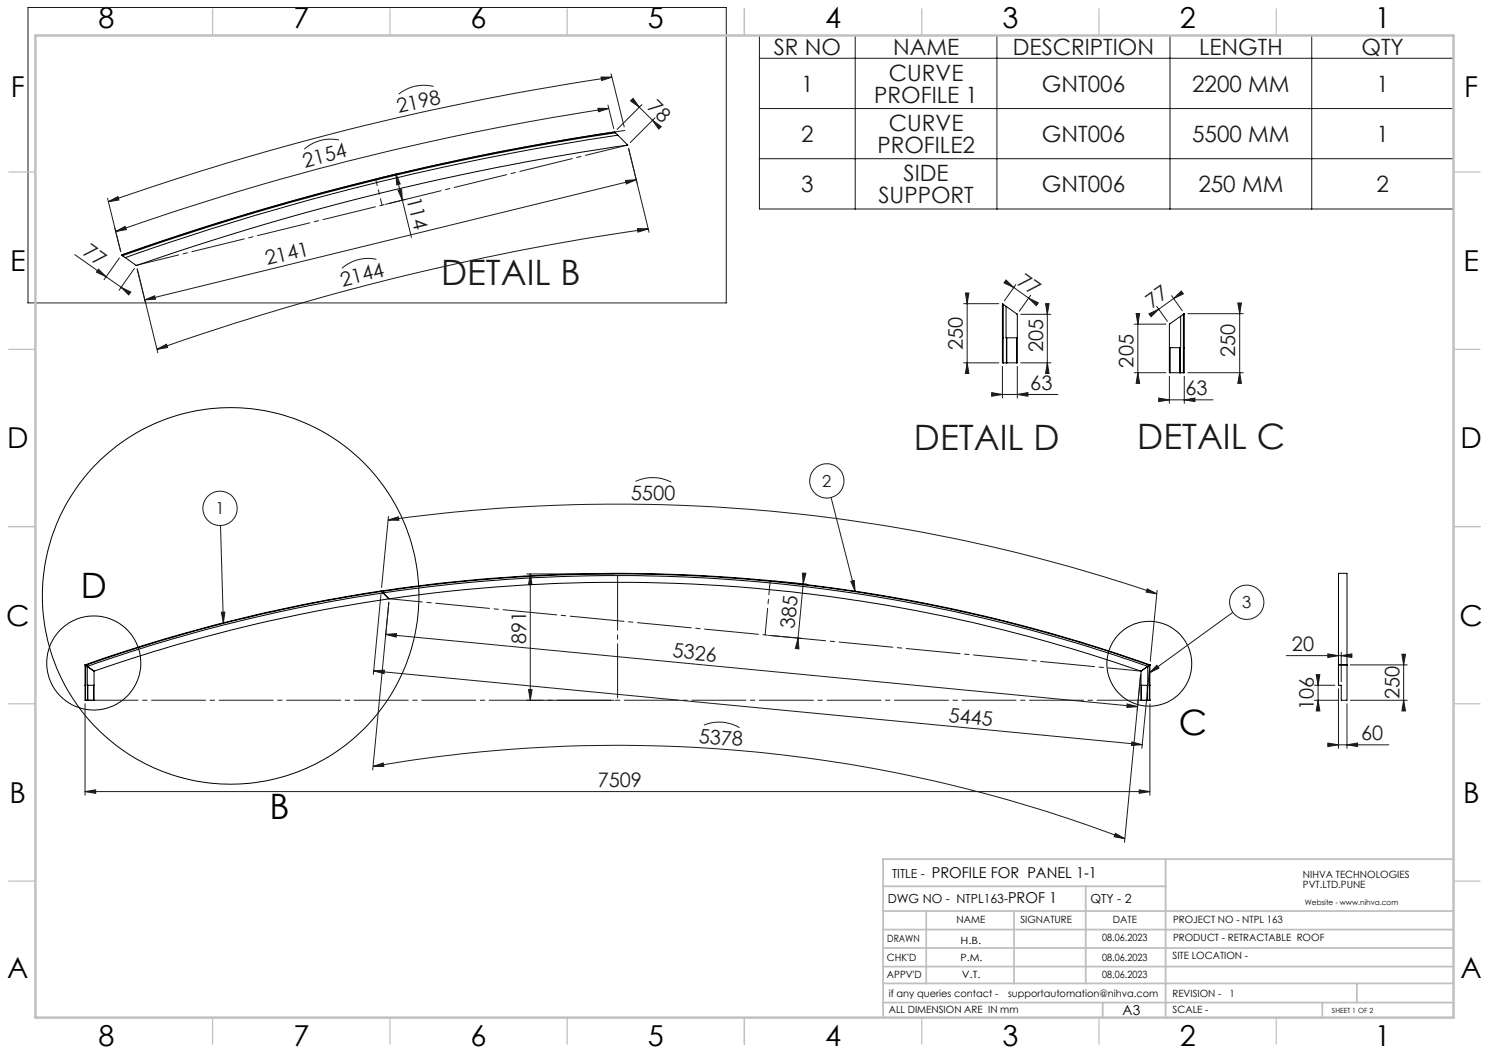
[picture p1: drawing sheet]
<svg xmlns="http://www.w3.org/2000/svg" width="420mm" height="297mm" viewBox="0 0 420 297" stroke-linecap="round" stroke-linejoin="round" font-family="sans-serif">
<g fill="none" stroke="#000" stroke-width=".28">
<circle cx="65.1" cy="168.1" r="53.1"/>
<circle cx="26.4" cy="187" r="13.3"/>
<circle cx="324.2" cy="187.2" r="12"/>
</g>
<g fill="none" stroke="#191924" stroke-width=".28">
<path d="M7.9 2.1h197v83.3h-197zM214.2 10h195.8v48.9h-195.8zM214.2 16.4h195.8M241.2 10v48.9M281.2 10v48.9M330 10v48.9M370 10v48.9M95.6 39.5a11.4 11.4 0 0 0-9.8 2.5M122.3 24.4a11.3 11.3 0 0 0-9.9 2.2M168.7 30.5l3 .1-2.9 .9zM169.5 21.7l3.1 .1-2.9 .9zM171.5 29.6l1.6 6.7"/>
<path d="M171.7 30.6a760.9 760.9 0 0 0-139.1 34.7M172.4 20.8l3.7 15M172.6 21.8a764.2 764.2 0 0 0-142 35.1M176.3 36.8a748.4 748.4 0 0 0-142 35.1M177.9 28.5l.7-.7 1.7 2.4zM178.2 28.1l8 8M181 29.5l-6.9 7M184 33.9l2.5 1.8-.7 .7zM184.7 33.2l-6.9 7M214.2 30.6h195.8M30.3 55.9l3.7 15-1.6-6.6M30.6 56.9l2.6-1.4 .3 .9z"/>
<path d="M111.7 49.1l4.4 17.9M111.7 49.1l1.2 2.8-1 .2zM112.3 53.7l1-.3 .2 3.1zM112.6 48.9l-5.7 1.4M114.5 56.2l-5.8 1.4M176.4 50.9l3.1-.2-2.8 1.2zM177.3 41.9l5.8 23.6M179.5 50.7l-138.7 33.9M214.2 44.8h195.8M21.1 71.8l15.5 11M27.8 75.9l2.2 2.2-2.8-1.3zM32.6 65.3l2.7-1.5 .3 1z"/>
<path d="M33.7 72.7l-4.3 6.2M37.9 75.7l-4.3 6.2M38.7 75.8l5.8 23.7M106.2 73.1a11.5 11.5 0 0 0-9.8 2.6M179.8 64.5l3.1 .1-2.9 .9zM182.9 64.6a720.7 720.7 0 0 0-138.6 33.9M283.5 79.4l2.5 1.7M283.8 79l2.2 2.1-2.8-1.3zM34.1 81l2.8 1.4-.6 .8zM40.8 84.6l2.8-1.2 .3 1zM44.3 98.5l2.7-1.4 .3 .9zM271.8 85.7h9.9"/>
<path d="M272.3 82.7h1l-.5 3zM272.8 82.7v22.6M286 81.1l4.2 3M286.5 80.3l-3.2 4.5M287.9 88.6h8.5M290.2 84.1l2.7 1.3-.6 .8zM290.2 84.1l2.4 1.7M290.7 83.3l-3.2 4.5M294.9 85.7h1l-.5 2.9zM295.4 85.7v19.6M319.9 91.4h9M320.5 88.4h1l-.5 3z"/>
<path d="M321 88.4v19.7M324.1 88.5l2.7-1.3-2.1 2.1zM326.2 86.4l3.1 4.2M326.8 87.2l-2.4 1.7M330.5 83.4l3 4.3M331 84.2l2.2-2.1 .6 .8zM331 84.2l-4.2 3M333.5 82.5l-2.5 1.7M335.1 88.5h15.6M349.1 85.5h1.1l-.5 3zM349.7 85.5v22.6M271.8 102.3h9.9"/>
<path d="M272.8 102.3l.5 3h-1zM279.7 110.7l3.1 .6-3.1 .5zM279.7 111.3h18.7M282.8 103.3v9M286.9 111.3l3-.6v1.1zM286.9 103.3v9M287.9 102.3h8.5M295.4 102.3l.5 3h-1zM319.9 105.1h9M321 105.1l.5 3h-1zM326.8 112.3l3 .5-3 .5zM326.8 112.8h15.4"/>
<path d="M329.8 106.1v7.7M334 112.8l3-.5v1zM334 106.1v7.7M335.1 105.1h15.6M349.7 105.1l.5 3h-1.1zM179.2 135.8a11.5 11.5 0 0 1 10.1 .2M62.2 148.2l.8 27.5M109.5 146.7l2.9-.9 .1 1zM109.5 146.7a468.8 468.8 0 0 1 216.8 20.8M109.6 145.7l-2 20M234.4 140.3l6.8 26.5M62.4 172.7l1-.1-.4 3.1z"/>
<path d="M107.5 167.7l-2.2 22.5M108.7 179.9l1-10-4.6 47.3M108.8 178.9l3-.2v1zM108.8 178.9l212.1 20.4M148.6 161.9h24.6M149.6 161.9v35.6M149.6 161.9l.5 3h-1zM216.8 179.2l9.3 .9M218.2 163.9l9.3 .8M225.1 180l.3 3-1.1-.1zM225.1 180l-.2 2.9M226.3 161.6l1 .1-.7 3z"/>
<path d="M226.8 161.7l-1.7 18.3M240 164l.9-.3 .3 3.1zM323.6 166.1l2.7 1.4-3-.5zM326.4 166.5l-2 20M347.7 172.7l-23.5 17.1M24 198.5v25.8M105.4 189.2l216.8 20.8M105.4 189.2l3-.2-.1 1zM148.6 197.5h24.6M149.1 194.5h1l-.5 3zM317.9 198.5l3 .8-3 .2zM324.3 188.5l-2.2 22.6"/>
<path d="M324.3 198.5v25.8M326.3 187.6l.6 .9-2.7 1.3zM362.8 184.9h18.5M370.8 197.5h6.5M370.8 193.3h5.7M371.3 190.3h1l-.5 3zM371.8 197.5l.5 3h-1zM371.8 190.3v10.2M374.5 184.4l3 .5-3 .6zM377.5 183.9v8.4M377.5 194.3v16.8M378.3 184.9l3-.5v1.1z"/>
<path d="M378.3 183.9v8.4M379.9 198.5v12.6M380.9 187.5h16M380.9 197.5h16M395.4 184.5h1.1l-.6 3zM395.9 197.5l.6 3h-1.1zM395.9 184.5v16M105.2 216.2l2.9-1 .2 1zM105.2 216.2a401.5 401.5 0 0 1 212.1 20.4M198.5 204.5a11.2 11.2 0 0 1 10.1 .7M319.3 209.3l2.9 .7-3 .3zM320.8 200.3l.9-10-4.5 47.3"/>
<path d="M374.5 209.6l3 .5-3 .5zM374.5 210.1h17.3M379.9 210.1l3-.5v1zM24 223.3l3-.5v1zM24 223.3h300.3M314.6 235.1l2.7 1.5-3-.6zM321.3 222.8l3 .5-3 .5z"/>
<circle cx="233.2" cy="135.6" r="4.8"/>
<circle cx="62.1" cy="143.4" r="4.8"/>
<circle cx="351.7" cy="169.9" r="4.8"/>
</g>
<path d="M38.4 74.8l138.7-33.9" fill="none" stroke="#191924" stroke-width=".28" stroke-dasharray="15.2 1.3 1.3 1.3" stroke-dashoffset="2.9"/>
<path d="M107.8 57.9l-1.8-7.4" fill="none" stroke="#191924" stroke-width=".28" stroke-dasharray="15.2 1.3 1.3 1.3" stroke-dashoffset="13.4"/>
<path d="M24 197.5h300.4" fill="none" stroke="#191924" stroke-width=".28" stroke-dasharray="15.2 1.3 1.3 1.3" stroke-dashoffset=".3"/>
<path d="M174.2 161.9v35.6" fill="none" stroke="#191924" stroke-width=".28" stroke-dasharray="15.2 1.3 1.3 1.3" stroke-dashoffset="-.7"/>
<path d="M109.8 168.9l212.1 20.4" fill="none" stroke="#191924" stroke-width=".28" stroke-dasharray="15.2 1.3 1.3 1.3" stroke-dashoffset="5.9"/>
<path d="M215.8 179.1l1.5-15.3" fill="none" stroke="#191924" stroke-width=".28" stroke-dasharray="15.2 1.3 1.3 1.3" stroke-dashoffset="7.7"/>
<g fill="none" stroke="#c0c0c0" stroke-width=".35">
<path d="M60 2.5v7.5M110 2.5v7.5M160 2.5v7.5M210 2.5v7.5M260 2.5v7.5M310 2.5v7.5M360 2.5v7.5M2.5 48.5h7.5M410 48.5h7.5M2.5 98.5h7.5M410 98.5h7.5M2.5 148.5h7.5"/>
<path d="M410 148.5h7.5M2.5 198.5h7.5M410 198.5h7.5M2.5 248.5h7.5M410 248.5h7.5M60 287v7.5M110 287v7.5M160 287v7.5M210 287v7.5M260 287v7.5M310 287v7.5M360 287v7.5"/>
</g>
<g fill="none" stroke="#c0c0c0" stroke-width=".5">
<path d="M249.1 257h160.9M249.1 250h79.7M261.3 257v20.4M286 257v20.4M306.2 250v27.4M328.8 242.3v44.7M410 242.3h-160.9v44.7M249.1 272.6h160.9M249.1 267.4h160.9M249.1 262.2h160.9M249.1 277.4h160.9M382.7 277.4v5.4"/>
<path d="M249.1 282.8h160.9M311 282.8v4.2M373 282.8v4.2"/>
</g>
<path d="M10 10h400v277h-400z" fill="none" stroke="#c0c0c0" stroke-width=".7"/>
<g fill="#191924">
<path d="M62.4 172.7l1-.1-.4 3.1zM240 164l.9-.3 .3 3.1zM326.3 187.6l.6 .9-2.7 1.3z"/>
<path d="M112.3 53.7l1-.3 .2 3.1zM111.7 49.1l1.2 2.8-1 .2z"/>
<path d="M34.1 81l2.8 1.4-.6 .8zM27.8 75.9l2.2 2.2-2.8-1.3z"/>
<path d="M314.6 235.1l2.7 1.5-3-.6zM105.2 216.2l2.9-1 .2 1z"/>
<path d="M24 223.3l3-.5v1zM321.3 222.8l3 .5-3 .5z"/>
<path d="M169.5 21.7l3.1 .1-2.9 .9zM30.6 56.9l2.6-1.4 .3 .9z"/>
<path d="M40.8 84.6l2.8-1.2 .3 1zM176.4 50.9l3.1-.2-2.8 1.2z"/>
<path d="M168.7 30.5l3 .1-2.9 .9zM32.6 65.3l2.7-1.5 .3 1z"/>
<path d="M225.1 180l.3 3-1.1-.1zM226.3 161.6l1 .1-.7 3z"/>
<path d="M149.6 161.9l.5 3h-1zM149.1 194.5h1l-.5 3z"/>
<path d="M108.8 178.9l3-.2v1zM317.9 198.5l3 .8-3 .2z"/>
<path d="M323.6 166.1l2.7 1.4-3-.5zM109.5 146.7l2.9-.9 .1 1z"/>
<path d="M279.7 110.7l3.1 .6-3.1 .5zM286.9 111.3l3-.6v1.1z"/>
<path d="M374.5 209.6l3 .5-3 .5zM379.9 210.1l3-.5v1z"/>
<path d="M374.5 184.4l3 .5-3 .6zM378.3 184.9l3-.5v1.1z"/>
<path d="M334 112.8l3-.5v1zM326.8 112.3l3 .5-3 .5z"/>
<path d="M179.8 64.5l3.1 .1-2.9 .9zM44.3 98.5l2.7-1.4 .3 .9z"/>
<path d="M324.1 88.5l2.7-1.3-2.1 2.1zM331 84.2l2.2-2.1 .6 .8z"/>
<path d="M395.9 197.5l.6 3h-1.1zM395.4 184.5h1.1l-.6 3z"/>
<path d="M371.3 190.3h1l-.5 3zM371.8 197.5l.5 3h-1zM349.1 85.5h1.1l-.5 3zM349.7 105.1l.5 3h-1.1z"/>
<path d="M320.5 88.4h1l-.5 3zM321 105.1l.5 3h-1z"/>
<path d="M295.4 102.3l.5 3h-1zM294.9 85.7h1l-.5 2.9z"/>
<path d="M272.3 82.7h1l-.5 3zM272.8 102.3l.5 3h-1z"/>
<path d="M177.9 28.5l.7-.7 1.7 2.4zM184 33.9l2.5 1.8-.7 .7z"/>
<path d="M283.8 79l2.2 2.1-2.8-1.3zM290.2 84.1l2.7 1.3-.6 .8z"/>
<path d="M105.4 189.2l3-.2-.1 1zM319.3 209.3l2.9 .7-3 .3z"/>
</g>
<g fill="none" stroke="#000" stroke-width=".28">
<path d="M173.6 37.5l-.2-.3a750.4 750.4 0 0 0-139.1 34.7l.2 .2M173.6 37.5a753.7 753.7 0 0 0-139.1 34.6M173.6 37.5h.1M173.6 37.5l.7 .6M174.3 38.1l2.8 2.8a744.6 744.6 0 0 0-138.6 34l-3.2-2.2M174.3 38.1a747.7 747.7 0 0 0-139 34.6M34.5 72.1h.1M34.6 72.1l.7 .6M35.3 72.7h.1M282.8 95.3h.2M283 95.3h.1M283 85.9l-.2-.2v16.6h4.1v-13.7l-3.1-2.2"/>
<path d="M283 85.9v16.4M283 85.9l.8 .5M283.8 86.4v8.9h3.1M283.9 95.3l-.1 7M284 95.3v7M286.7 95.3v7M330.1 98.1v7M332.8 98.1v7M332.9 98.1l.1 7M333 89.2v8.9h-3.2M333.8 88.6l.2-.1v16.6h-4.2v-13.7l3.2-2.2M333.8 88.6h.1"/>
<path d="M333.8 98.1h.1M333.8 98.1h.2M333.8 88.6l-.8 .6M333.8 88.6v16.5M286.7 102.3h.1M332.8 105.1h.1M333.8 105.1h.1M107.6 166.8l-.1-.1a451.6 451.6 0 0 0-83.5 20.8M107.6 166.9l2.1 2a450 450 0 0 0-83.2 20.4M107.6 166.8a446.5 446.5 0 0 0-83.4 20.8M107.6 166.8v.1M107.7 166.8l-.1-.1a449.1 449.1 0 0 1 216.7 20.8"/>
<path d="M107.7 166.8h.1M107.7 166.8l2 2.1a448 448 0 0 1 212.1 20.4M107.7 166.8a449.7 449.7 0 0 1 216.5 20.8M108 167.2a450 450 0 0 0-83.4 20.8M108.1 167.2a449.1 449.1 0 0 1 215.6 20.8M24 187.5l.1 .1M24 193.3h.1M24 187.5v10h2.5v-8.2M24.1 187.6h.1M24.1 193.3h.1M24.1 193.3v4.2M24.2 187.6l-.1 5.7"/>
<path d="M24.2 197.5h.1M24.2 187.6h.1M24.2 187.6l.4 .4M24.6 188h.1M24.6 193.3h.1M24.6 193.3h1.9M24.6 188l1.8 1.3M24.6 188v5.3M24.7 197.5h.1M24.7 193.3v4.2M24.8 197.5h.1M24.8 193.3v4.2"/>
<path d="M26.4 197.5h.1M26.4 193.3v4.2M26.4 189.3h.1M26.5 189.3h.1M321.8 193.3h.1M321.9 189.3h-.1M321.9 193.3l.1 4.2M323.6 197.5h.1M323.6 193.3v4.2M323.7 193.3v4.2M323.7 188h.1M323.7 188l-1.8 1.3"/>
<path d="M323.7 188v5.3h-1.8M324.2 187.6h.1M324.2 193.3h.1M324.2 197.5h.1M324.2 187.6l-.5 .4M324.2 187.6v9.9M324.3 187.6h-.1M324.3 187.5v.1M324.3 187.5v10h-2.5v-8.2M377.5 187.6l.1-25.9 2.3 .1v25.8M377.5 187.6v5.7h.8v4.2h1.6v-9.9M377.6 187.5l2.3 .1"/>
<path d="M377.6 187.5l-.1 .1"/>
</g>
<g font-size="9.9" fill="#191924">
<text x="124.4" y="80.4">DETAIL B</text>
<text x="257.8" y="126.9">DETAIL D</text>
<text x="320.8" y="126.6">DETAIL C</text>
</g>
<g font-size="9.9">
<text x="22.8" y="168.6">D</text>
<text x="332.5" y="207.3">C</text>
<text x="76" y="230.9">B</text>
</g>
<g font-size="8.1">
<text x="27.8" y="8">8</text>
<text x="82.8" y="8">7</text>
<text x="132.8" y="8">6</text>
<text x="182.8" y="8">5</text>
<text x="232.8" y="8">4</text>
<text x="282.8" y="8">3</text>
<text x="332.8" y="8">2</text>
<text x="387.8" y="8">1</text>
<text x="3" y="27.2">F</text>
<text x="413" y="27.2">F</text>
<text x="2.8" y="76.5">E</text>
<text x="412.8" y="76.5">E</text>
<text x="2" y="126.5">D</text>
<text x="412" y="126.5">D</text>
<text x="1.7" y="176.5">C</text>
<text x="411.7" y="176.5">C</text>
<text x="2.7" y="226.5">B</text>
<text x="412.7" y="226.5">B</text>
<text x="2" y="275.7">A</text>
<text x="412" y="275.7">A</text>
<text x="27.8" y="295">8</text>
<text x="82.8" y="295">7</text>
<text x="132.8" y="295">6</text>
<text x="182.8" y="295">5</text>
<text x="232.8" y="295">4</text>
<text x="282.8" y="295">3</text>
<text x="332.8" y="295">2</text>
<text x="387.8" y="295">1</text>
</g>
<g font-size="6.3" fill="#191924">
<text x="218.2" y="15.6">SR NO</text>
<text x="251.9" y="15.6">NAME</text>
<text x="285.7" y="15.6">DESCRIPTION</text>
<text x="338.2" y="15.6">LENGTH</text>
<text x="384" y="15.6">QTY</text>
<text x="250.7" y="22.7">CURVE</text>
<text x="226" y="25.9">1</text>
<text x="246.6" y="29.1">PROFILE 1</text>
<text x="293.9" y="25.9">GNT006</text>
<text x="336.3" y="25.9">2200 MM</text>
<text x="388.2" y="25.9">1</text>
<text x="226" y="40.1">2</text>
<text x="250.7" y="36.9">CURVE</text>
<text x="293.9" y="40.1">GNT006</text>
<text x="336.3" y="40.1">5500 MM</text>
<text x="388.2" y="40.1">1</text>
<text x="247.5" y="43.2">PROFILE2</text>
<text x="254.9" y="51">SIDE</text>
<text x="226" y="54.2">3</text>
<text x="247.8" y="57.4">SUPPORT</text>
<text x="293.9" y="54.2">GNT006</text>
<text x="338" y="54.2">250 MM</text>
<text x="388.2" y="54.2">2</text>
</g>
<g font-size="5.6" fill="#191924">
<text x="112.4" y="31.9" transform="rotate(-13 112.4 31.9)">2198</text>
<text x="182.4" y="30.5" transform="rotate(45 182.4 30.5)">78</text>
<text x="86" y="47.3" transform="rotate(-15 86 47.3)">2154</text>
<text x="114.7" y="56" transform="rotate(76 114.7 56)">114</text>
<text x="23.1" y="71.7" transform="rotate(35 23.1 71.7)">77</text>
<text x="75.4" y="74.9" transform="rotate(-14 75.4 74.9)">2141</text>
<text x="96.6" y="81" transform="rotate(-15 96.6 81)">2144</text>
<text x="286.6" y="80" transform="rotate(35 286.6 80)">77</text>
<text x="324.9" y="87" transform="rotate(-35 324.9 87)">77</text>
<text x="271.6" y="98.8" transform="rotate(-90 271.6 98.8)">250</text>
<text x="294.2" y="99.3" transform="rotate(-90 294.2 99.3)">205</text>
<text x="348.4" y="100.7" transform="rotate(-90 348.4 100.7)">250</text>
<text x="319.7" y="103.7" transform="rotate(-90 319.7 103.7)">205</text>
<text x="290.6" y="110">63</text>
<text x="334.4" y="111.5">63</text>
<text x="178" y="140.9" transform="rotate(1 178 140.9)">5500</text>
<text x="224.1" y="177.5" transform="rotate(-85 224.1 177.5)">385</text>
<text x="148.4" y="181.7" transform="rotate(-90 148.4 181.7)">891</text>
<text x="189.6" y="185.4" transform="rotate(5 189.6 185.4)">5326</text>
<text x="364.4" y="183.7">20</text>
<text x="394.7" y="197.1" transform="rotate(-90 394.7 197.1)">250</text>
<text x="267.4" y="203.5" transform="rotate(5 267.4 203.5)">5445</text>
<text x="370.6" y="200.3" transform="rotate(-90 370.6 200.3)">106</text>
<text x="197" y="209.6" transform="rotate(4 197 209.6)">5378</text>
<text x="384" y="208.8">60</text>
<text x="168.6" y="222">7509</text>
</g>
<g font-size="4.7" fill="#191924">
<text x="231.9" y="137.3">2</text>
<text x="60.8" y="145.1">1</text>
<text x="350.4" y="171.6">3</text>
</g>
<g font-size="4.2">
<text x="262.8" y="247.5">PROFILE FOR PANEL 1-1</text>
<text x="284.3" y="254.7">PROF 1</text>
</g>
<text font-size="3.9" x="316.7" y="286.4">A3</text>
<g font-size="3.5">
<text x="251.6" y="247.6">TITLE -</text>
<text x="250.4" y="254.8">DWG NO - NTPL163-</text>
<text x="307.6" y="254.8">QTY - 2</text>
</g>
<g font-size="2.8">
<text x="367.5" y="247.7">NIHVA TECHNOLOGIES</text>
<text x="367.5" y="250.5">PVT.LTD.PUNE</text>
<text x="269.8" y="260.4">NAME</text>
<text x="287.8" y="260.4">SIGNATURE</text>
<text x="313.9" y="260.5">DATE</text>
<text x="330.9" y="260.5">PROJECT NO - NTPL 163</text>
<text x="250.3" y="265.7">DRAWN</text>
<text x="270.9" y="266.1">H.B.</text>
<text x="310.9" y="265.5">08.06.2023</text>
<text x="330.9" y="265.5">PRODUCT - RETRACTABLE ROOF</text>
<text x="250.2" y="271.1">CHK'D</text>
<text x="250.2" y="275.8">APPV'D</text>
<text x="270.9" y="271.1">P.M.</text>
<text x="271.3" y="275.8">V.T.</text>
<text x="310.9" y="271.1">08.06.2023</text>
<text x="310.9" y="275.8">08.06.2023</text>
<text x="330.7" y="270.6">SITE LOCATION -</text>
<text x="250.7" y="281.1">if any queries contact -</text>
<text x="284.3" y="281.1">supportautomation@nihva.com</text>
<text x="330.7" y="281.1">REVISION -</text>
<text x="346.8" y="281.1">1</text>
<text x="250.7" y="285.6">ALL DIMENSION ARE IN mm</text>
<text x="330.7" y="285.6">SCALE -</text>
</g>
<text font-size="2.1" x="368.1" y="255.1">Website - www.nihva.com</text>
<text font-size="2" x="375.7" y="285.6">SHEET 1 OF 2</text>
</svg>
